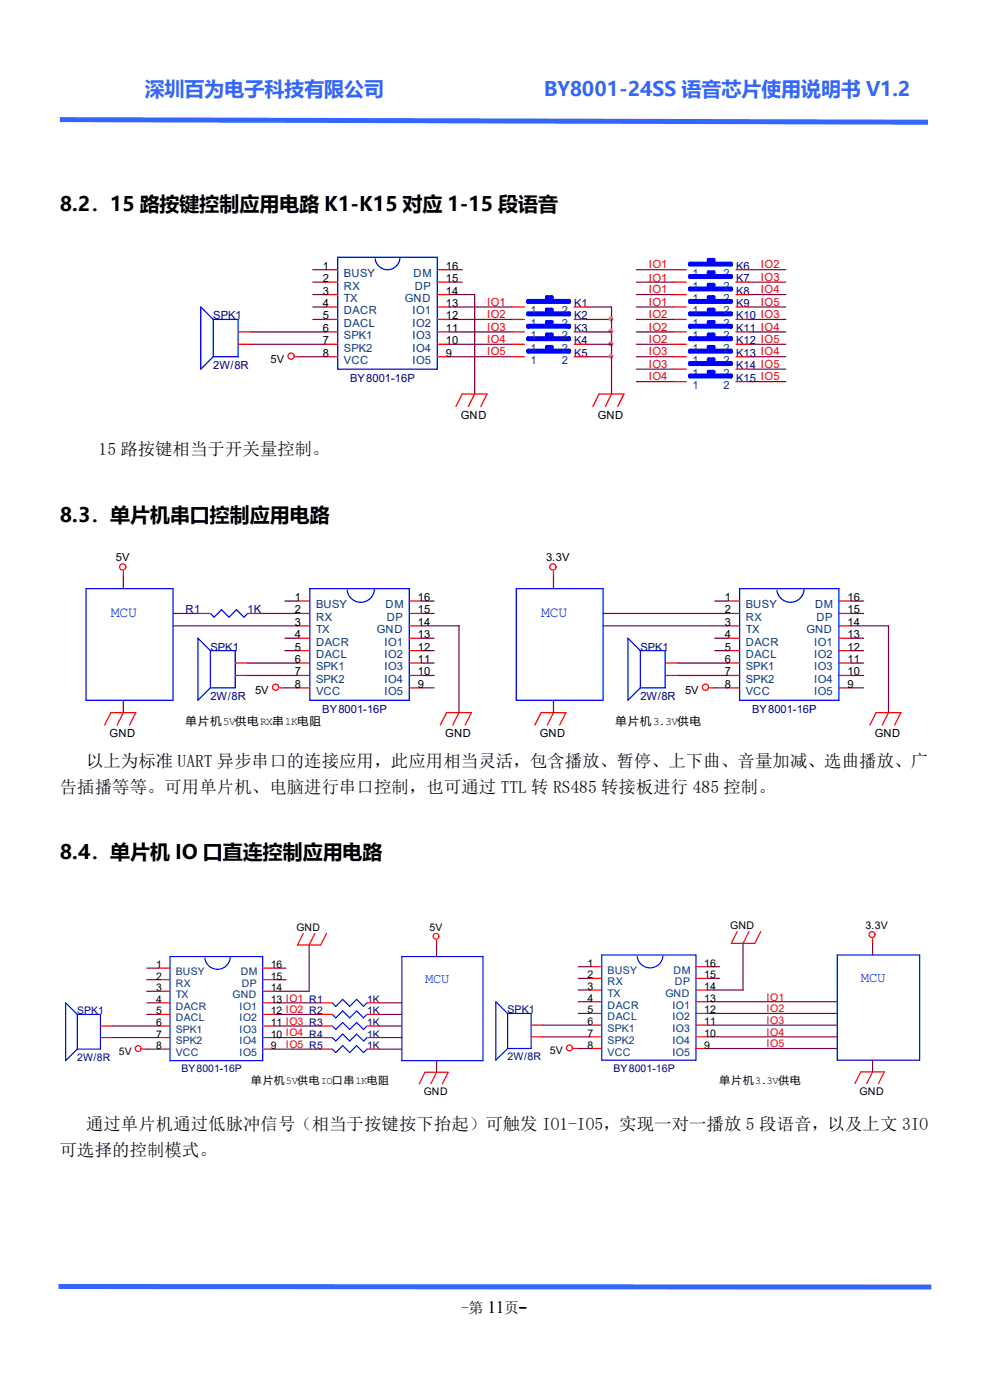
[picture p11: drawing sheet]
<svg xmlns="http://www.w3.org/2000/svg" width="210mm" height="297mm" viewBox="0 0 210 297" stroke-linecap="round" stroke-linejoin="round" font-family="sans-serif">
<g fill="#36f">
<path d="M12.7 24.9l184.2 .5-.1 1.1-184.1-.6z"/>
<path d="M12.4 272.4l185.2 .1v1.1l-185.2-.1z"/>
</g>
<g fill="none" stroke="#00f" stroke-width=".79">
<path d="M146.4 55.9h8.7v.3h-8.7zM146.4 58.5h8.7v.3h-8.7zM150.3 55.9v-.8h1.1v.8M150.3 58.5v-.8h1.1v.8M112 66.4h8.7v.3h-8.7zM112 63.8h8.7v.3h-8.7zM112 69.1h8.7v.3h-8.7zM112 71.7h8.7v.3h-8.7zM112 74.4h8.7v.2h-8.7zM116 66.4v-.7h1.1v.7M116 63.8v-.8h1.1v.8M116 69.1v-.8h1.1v.8"/>
<path d="M116 71.7v-.8h1.1v.8M116 74.4v-.8h1.1v.8M146.4 61.2h8.7v.2h-8.7zM146.4 63.8h8.7v.3h-8.7zM146.4 66.4h8.7v.3h-8.7zM146.4 69.1h8.7v.3h-8.7zM146.4 71.7h8.7v.3h-8.7zM146.4 74.4h8.7v.2h-8.7zM146.4 77h8.7v.3h-8.7zM146.4 79.6h8.7v.3h-8.7zM150.3 61.2v-.8h1.1v.8M150.3 63.8v-.8h1.1v.8"/>
<path d="M150.3 66.4v-.7h1.1v.7M150.3 69.1v-.8h1.1v.8M150.3 71.7v-.8h1.1v.8M150.3 74.4v-.8h1.1v.8M150.3 77v-.8h1.1v.8M150.3 79.6v-.8h1.1v.8"/>
</g>
<g fill="none" stroke="#f00" stroke-width=".26">
<path d="M69 57.2h2.6M69 59.9h2.6M92.8 57.2h2.6M92.8 59.9h2.6M142.9 57.2h2.7M142.9 59.9h2.7M156.1 57.2h2.7M156.1 59.9h2.7M50.5 70.4h2.7M50.5 73h2.7M62.7 75.7h1M69 62.5h2.6"/>
<path d="M69 67.8h2.6M69 75.7h2.6M69 65.1h2.6M69 70.4h2.6M69 73h2.6M92.8 62.5h2.6M92.8 67.8h2.6M92.8 75.7h2.6M92.8 65.1h2.6M92.8 70.4h2.6M92.8 73h2.6M108.6 67.8h2.6"/>
<path d="M108.6 75.7h2.6M108.6 65.1h2.6M108.6 70.4h2.6M108.6 73h2.6M121.8 67.8h2.6M121.8 75.7h2.6M121.8 65.1h2.6M121.8 70.4h2.6M121.8 73h2.6M142.9 62.5h2.7M142.9 67.8h2.7M142.9 75.7h2.7"/>
<path d="M142.9 65.1h2.7M142.9 70.4h2.7M142.9 73h2.7M142.9 78.3h2.7M156.1 62.5h2.7M156.1 67.8h2.7M156.1 75.7h2.7M156.1 65.1h2.7M156.1 70.4h2.7M156.1 73h2.7M156.1 78.3h2.7M96.7 86.2l1.3-2.6h5.3l-1.3 2.6"/>
<path d="M100.7 83.6l-1.3 2.6M125.8 86.2l1.3-2.6h5.3l-1.4 2.6M129.7 83.6l-1.3 2.6M142.9 81h2.7M156.1 81h2.7M26.2 121.2v1M42 130.1h2.6M52.5 130.1h2.7M63.1 130.1h2.6M63.1 127.5h2.6M63.1 132.8h2.6M63.1 135.4h2.6"/>
<path d="M63.1 138h2.6M86.8 130.1h2.7M86.8 127.5h2.7M86.8 132.8h2.7M86.8 135.4h2.7M86.8 138h2.7M117.4 121.2v1M154.3 130.1h2.6M154.3 127.5h2.6M154.3 132.8h2.6M154.3 135.4h2.6M154.3 138h2.6"/>
<path d="M177.9 130.1h2.7M177.9 127.5h2.7M177.9 132.8h2.7M177.9 135.4h2.7M177.9 138h2.7M22.2 153.8l1.3-2.6h5.3l-1.3 2.6M26.2 151.2l-1.4 2.6M49.9 140.7h2.6M49.9 143.3h2.6M59.4 145.9h1M63.1 145.9h2.6M63.1 140.7h2.6"/>
<path d="M63.1 143.3h2.6M86.8 145.9h2.7M86.8 140.7h2.7M86.8 143.3h2.7M93.4 153.8l1.3-2.6h5.3l-1.3 2.6M97.4 151.2l-1.4 2.6M113.5 153.8l1.3-2.6h5.2l-1.3 2.6M117.4 151.2l-1.3 2.6M141.1 140.7h2.6M141.1 143.3h2.6M150.6 145.9h1M154.3 145.9h2.6"/>
<path d="M154.3 140.7h2.6M154.3 143.3h2.6M177.9 145.9h2.7M177.9 140.7h2.7M177.9 143.3h2.7M184.5 153.8l1.3-2.6h5.3l-1.3 2.6M188.5 151.2l-1.3 2.6"/>
<circle cx="61.7" cy="75.5" r=".66"/>
<circle cx="26" cy="120.3" r=".66"/>
<circle cx="117.3" cy="120.3" r=".66"/>
<circle cx="58.5" cy="145.8" r=".66"/>
<circle cx="149.7" cy="145.8" r=".66"/>
</g>
<g fill="none" stroke="#800040" stroke-width=".26">
<path d="M66.4 57.2h2.6M66.4 59.9h2.6M95.4 57.2h2.6M95.4 59.9h2.6M135 57.2h7.9M135 59.9h7.9M158.8 57.2h7.9M158.8 59.9h7.9M53.2 73h15.8M53.2 70.4h15.8M63.7 75.7h5.3M66.4 65.1h2.6"/>
<path d="M66.4 62.5h2.6M66.4 67.8h2.6M95.4 65.1h13.2M95.4 62.5h5.3v21.1M95.4 67.8h13.2M95.4 73h13.2M95.4 70.4h13.2M95.4 75.7h13.2M124.4 65.1h5.3v18.5M124.4 67.8h5.3M124.4 73h5.3M124.4 70.4h5.3"/>
<path d="M124.4 75.7h5.3M135 65.1h7.9M135 62.5h7.9M135 67.8h7.9M135 73h7.9M135 70.4h7.9M135 75.7h7.9M135 78.3h7.9M158.8 65.1h7.9M158.8 62.5h7.9M158.8 67.8h7.9M158.8 73h7.9"/>
<path d="M158.8 70.4h7.9M158.8 75.7h7.9M158.8 78.3h7.9M135 81h7.9M158.8 81h7.9M26.2 122.2v2.7M36.7 132.8h26.4M36.7 130.1h5.3M55.2 130.1h7.9M60.4 127.5h2.7M60.4 135.4h2.7M60.4 138h2.7"/>
<path d="M89.5 132.8h7.9v18.4M89.5 130.1h2.6M89.5 127.5h2.6M89.5 135.4h2.6M89.5 138h2.6M117.4 122.2v2.7M127.9 132.8h26.4M127.9 130.1h26.4M151.6 127.5h2.7M151.6 135.4h2.7M151.6 138h2.7M180.6 132.8h7.9v18.4"/>
<path d="M180.6 130.1h2.6M180.6 127.5h2.6M180.6 135.4h2.6M180.6 138h2.6M26.2 148.6v2.6M52.5 140.7h10.6M52.5 143.3h10.6M60.4 145.9h2.7M89.5 140.7h2.6M89.5 145.9h2.6M89.5 143.3h2.6M117.4 148.6v2.6"/>
<path d="M143.7 140.7h10.6M143.7 143.3h10.6M151.6 145.9h2.7M180.6 140.7h2.6M180.6 145.9h2.6M180.6 143.3h2.6"/>
</g>
<g fill="#f0f" stroke="#f0f" stroke-width=".26">
<circle cx="129.6" cy="72.9" r=".4"/>
<circle cx="129.6" cy="75.5" r=".4"/>
<circle cx="129.6" cy="67.6" r=".4"/>
<circle cx="129.6" cy="70.3" r=".4"/>
</g>
<g fill="none" stroke="#00f" stroke-width=".26">
<path d="M71.6 54.6h21.2v23.7h-21.2zM84.8 54.8a2.64 2.64 0 0 1-2.6 2.4 2.64 2.64 0 0 1-2.6-2.3M45.2 67.8h5.3v7.9h-5.3M45.2 67.8v7.9M45.2 67.8l-2.6-2.7v13.2l2.6-2.6M18.3 124.9h18.4v23.7h-18.4zM44.6 130.1l.8 .8 1.6-1.5 1.6 1.5 1.6-1.5 1.5 1.5 .8-.8M44.6 138h5.3v7.9h-5.3M44.6 138v7.9M44.6 138l-2.6-2.6v13.2l2.6-2.7M65.7 124.9h21.1v23.7h-21.1zM79.4 125.1a2.9 2.9 0 0 1-2.8 2.7 2.9 2.9 0 0 1-2.9-2.6"/>
<path d="M109.5 124.9h18.4v23.7h-18.4zM135.8 138h5.3v7.9h-5.3M135.8 138v7.9M135.8 138l-2.6-2.6v13.2l2.6-2.7M156.9 124.9h21v23.7h-21zM170.6 125.1a2.9 2.9 0 0 1-2.8 2.7 2.9 2.9 0 0 1-3-2.6"/>
</g>
<g fill="none" stroke="#800040" stroke-width=".25">
<path d="M23.8 217.7h9.8M31.1 212.7h2.5M31.1 215.2h2.5M31.1 210.3h2.5M31.1 205.4h2.5M31.1 207.8h2.5M58.2 212.7h9.8M58.2 215.2h9.8M58.2 217.7h9.8M58.2 205.4h2.4M58.2 207.8h2.4M65.6 200.5v9.8h-7.4"/>
<path d="M80.3 212.7h4.9M80.3 215.2h4.9M80.3 217.7h4.9M92.6 200.5v2.4M115.2 220h10M115.2 217.5h10M122.7 207.6h2.5M122.7 215h2.5M122.7 210h2.5M122.7 212.5h2.5M122.7 205.1h2.5M150.1 207.6h2.5"/>
<path d="M150.1 215h27.5M150.1 220h27.5M150.1 212.5h27.5M150.1 217.5h27.5M150.1 205.1h2.5M157.6 200.1v9.9h-7.5M185.1 200.1v2.5M23.8 220.1h9.8M31.1 222.6h2.5M58.2 220.1h9.8M58.2 222.6h9.8M80.3 220.1h4.9"/>
<path d="M80.3 222.6h4.9M92.6 225v2.5M122.7 222.4h2.5M150.1 222.4h27.5M185.1 224.9v2.5"/>
</g>
<g fill="none" stroke="#00f" stroke-width=".25">
<path d="M16.4 215.2h4.9v7.4h-4.9M16.4 215.2v7.4M16.4 215.2l-2.5-2.5v12.3l2.5-2.4M36.1 202.9h19.6v22.1h-19.6zM48.8 203.1a2.71 2.71 0 0 1-2.6 2.5 2.71 2.71 0 0 1-2.7-2.3M70.5 215.2l.7 .7 1.5-1.4 1.5 1.4 1.4-1.4 1.5 1.4 .8-.7M70.5 212.7l.7 .8 1.5-1.5 1.5 1.5 1.4-1.5 1.5 1.5 .8-.8M70.5 217.7l.7 .7 1.5-1.5 1.5 1.5 1.4-1.5 1.5 1.5 .8-.7M85.2 202.9h17.3v22.1h-17.3zM107.7 215h5v7.4h-5M107.7 215v7.4M107.7 215l-2.5-2.5v12.4l2.5-2.5"/>
<path d="M127.7 202.6h19.9v22.3h-19.9zM140.6 202.8a2.75 2.75 0 0 1-2.6 2.5 2.75 2.75 0 0 1-2.8-2.4M177.6 202.6h17.5v22.3h-17.5zM70.5 220.1l.7 .7 1.5-1.4 1.5 1.4 1.4-1.4 1.5 1.4 .8-.7M70.5 222.6l.7 .7 1.5-1.5 1.5 1.5 1.4-1.5 1.5 1.5 .8-.7"/>
</g>
<g fill="none" stroke="#f00" stroke-width=".25">
<path d="M64.3 198l-1.2 2.5h4.9l1.3-2.5M66.8 198l-1.2 2.5M92.6 199.5v1M156.4 197.6l-1.3 2.5h5l1.3-2.5M158.9 197.6l-1.3 2.5M185.1 199.1v1M21.3 217.7h2.5M33.6 217.7h2.5M33.6 215.2h2.5M33.6 212.7h2.5M33.6 205.4h2.5M33.6 207.8h2.5"/>
<path d="M33.6 210.3h2.5M55.7 217.7h2.5M55.7 215.2h2.5M55.7 212.7h2.5M55.7 205.4h2.5M55.7 207.8h2.5M55.7 210.3h2.5M68 217.7h2.5M68 215.2h2.5M68 212.7h2.5M77.9 217.7h2.4M77.9 215.2h2.4"/>
<path d="M77.9 212.7h2.4M112.7 217.5h2.5M112.7 220h2.5M125.2 217.5h2.5M125.2 220h2.5M125.2 205.1h2.5M125.2 207.6h2.5M125.2 210h2.5M125.2 212.5h2.5M125.2 215h2.5M147.6 217.5h2.5M147.6 220h2.5"/>
<path d="M147.6 205.1h2.5M147.6 207.6h2.5M147.6 210h2.5M147.6 212.5h2.5M147.6 215h2.5M21.3 220.1h2.5M30.2 222.6h.9M33.6 220.1h2.5M33.6 222.6h2.5M55.7 220.1h2.5M55.7 222.6h2.5M68 220.1h2.5"/>
<path d="M68 222.6h2.5M77.9 220.1h2.4M77.9 222.6h2.4M88.9 229.9l1.3-2.4h4.9l-1.3 2.4M92.6 227.5l-1.2 2.4M121.7 222.4h1M125.2 222.4h2.5M147.6 222.4h2.5M181.4 229.9l1.2-2.5h5l-1.3 2.5M185.1 227.4l-1.2 2.5"/>
<circle cx="92.5" cy="198.6" r=".61"/>
<circle cx="185" cy="198.3" r=".62"/>
<circle cx="29.3" cy="222.4" r=".61"/>
<circle cx="120.8" cy="222.3" r=".62"/>
</g>
<g font-size="4.2" fill="#36f">
<text x="30.7" y="20.3">深圳百为电子科技有限公司</text>
<text x="115.4" y="20.3">BY8001-24SS 语音芯片使用说明书 V1.2</text>
</g>
<g font-size="4.2">
<text x="12.7" y="44.7">8.2．15 路按键控制应用电路 K1-K15 对应 1-15 段语音</text>
<text x="12.7" y="110.8">8.3．单片机串口控制应用电路</text>
<text x="12.7" y="182.3">8.4．单片机 IO 口直连控制应用电路</text>
</g>
<g font-size="3.7">
<text x="20.9" y="96.6">15 路按键相当于开关量控制。</text>
<text x="18.2" y="162.7">以上为标准 UART 异步串口的连接应用，此应用相当灵活，包含播放、暂停、上下曲、音量加减、选曲播放、广</text>
<text x="12.7" y="168.2">告插播等等。可用单片机、电脑进行串口控制，也可通过 TTL 转 RS485 转接板进行 485 控制。</text>
<text x="18.2" y="239.7">通过单片机通过低脉冲信号（相当于按键按下抬起）可触发 IO1-IO5，实现一对一播放 5 段语音，以及上文 3IO</text>
<text x="12.7" y="245.2">可选择的控制模式。</text>
<text x="103.4" y="278.6">11</text>
</g>
<g font-size="3.2" fill="#00f">
<text x="23.5" y="130.9">MCU</text>
<text x="114.8" y="130.9">MCU</text>
</g>
<g font-size="3.2">
<text x="97.8" y="278.6">-第</text>
<text x="106.9" y="278.6">页-</text>
</g>
<text font-size="3" fill="#00f" x="182.6" y="208.3">MCU</text>
<text font-size="2.9" fill="#00f" x="90.2" y="208.6">MCU</text>
<g font-size="2.4">
<text x="68.5" y="57.2">1</text>
<text x="68.5" y="59.9">2</text>
<text x="94.6" y="59.9">15</text>
<text x="94.6" y="57.2">16</text>
<text x="68.5" y="62.5">3</text>
<text x="68.5" y="65.1">4</text>
<text x="94.6" y="65.1">13</text>
<text x="94.6" y="62.5">14</text>
<text x="68.5" y="67.8">5</text>
<text x="68.5" y="70.4">6</text>
<text x="94.6" y="70.4">11</text>
<text x="94.6" y="67.8">12</text>
<text x="57.4" y="77">5V</text>
<text x="68.5" y="73">7</text>
<text x="68.5" y="75.7">8</text>
<text x="94.6" y="75.7">9</text>
<text x="94.6" y="73">10</text>
<text x="97.8" y="88.9">GND</text>
<text x="126.8" y="88.9">GND</text>
<text x="24.6" y="119.1">5V</text>
<text x="115.8" y="119.1">3.3V</text>
<text x="62.6" y="127.5">1</text>
<text x="62.6" y="130.1">2</text>
<text x="88.7" y="130.1">15</text>
<text x="88.7" y="127.5">16</text>
<text x="153.7" y="127.5">1</text>
<text x="153.7" y="130.1">2</text>
<text x="179.8" y="130.1">15</text>
<text x="179.8" y="127.5">16</text>
<text x="62.6" y="132.8">3</text>
<text x="62.6" y="135.4">4</text>
<text x="88.7" y="135.4">13</text>
<text x="88.7" y="132.8">14</text>
<text x="153.7" y="132.8">3</text>
<text x="153.7" y="135.4">4</text>
<text x="179.8" y="135.4">13</text>
<text x="179.8" y="132.8">14</text>
<text x="62.6" y="138">5</text>
<text x="62.6" y="140.7">6</text>
<text x="62.6" y="143.3">7</text>
<text x="88.7" y="143.3">10</text>
<text x="88.7" y="140.7">11</text>
<text x="88.7" y="138">12</text>
<text x="153.7" y="138">5</text>
<text x="153.7" y="140.7">6</text>
<text x="153.7" y="143.3">7</text>
<text x="179.8" y="143.3">10</text>
<text x="179.8" y="140.7">11</text>
<text x="179.8" y="138">12</text>
<text x="54.1" y="147.2">5V</text>
<text x="62.6" y="145.9">8</text>
<text x="88.7" y="145.9">9</text>
<text x="145.3" y="147.2">5V</text>
<text x="153.7" y="145.9">8</text>
<text x="179.8" y="145.9">9</text>
<text x="39.3" y="153.8">单片机5V供电RX串1K电阻</text>
<text x="130.6" y="153.8">单片机3.3V供电</text>
<text x="23.3" y="156.4">GND</text>
<text x="94.5" y="156.4">GND</text>
<text x="114.5" y="156.4">GND</text>
<text x="185.6" y="156.4">GND</text>
</g>
<g font-size="2.4" fill="#004080">
<text x="73" y="58.8">BUSY</text>
<text x="87.7" y="58.8">DM</text>
<text x="146.9" y="58.8">1</text>
<text x="153.5" y="58.8">2</text>
<text x="73" y="61.4">RX</text>
<text x="73" y="64.1">TX</text>
<text x="85.9" y="64.1">GND</text>
<text x="88" y="61.4">DP</text>
<text x="146.9" y="64.1">1</text>
<text x="146.9" y="61.4">1</text>
<text x="153.5" y="64.1">2</text>
<text x="153.5" y="61.4">2</text>
<text x="73" y="66.7">DACR</text>
<text x="73" y="69.4">DACL</text>
<text x="73" y="72">SPK1</text>
<text x="87.5" y="72">IO3</text>
<text x="87.5" y="69.4">IO2</text>
<text x="87.5" y="66.7">IO1</text>
<text x="112.6" y="69.4">1</text>
<text x="112.6" y="66.7">1</text>
<text x="112.6" y="72">1</text>
<text x="119.2" y="69.4">2</text>
<text x="119.2" y="66.7">2</text>
<text x="119.2" y="72">2</text>
<text x="146.9" y="69.4">1</text>
<text x="146.9" y="66.7">1</text>
<text x="146.9" y="72">1</text>
<text x="153.5" y="69.4">2</text>
<text x="153.5" y="66.7">2</text>
<text x="153.5" y="72">2</text>
<text x="73" y="74.6">SPK2</text>
<text x="73" y="77.3">VCC</text>
<text x="87.5" y="77.3">IO5</text>
<text x="87.5" y="74.6">IO4</text>
<text x="112.6" y="77.3">1</text>
<text x="112.6" y="74.6">1</text>
<text x="119.2" y="77.3">2</text>
<text x="119.2" y="74.6">2</text>
<text x="146.9" y="77.3">1</text>
<text x="146.9" y="74.6">1</text>
<text x="153.5" y="77.3">2</text>
<text x="153.5" y="74.6">2</text>
<text x="146.9" y="79.9">1</text>
<text x="146.9" y="82.5">1</text>
<text x="153.5" y="79.9">2</text>
<text x="153.5" y="82.5">2</text>
<text x="67" y="129.1">BUSY</text>
<text x="67" y="131.7">RX</text>
<text x="81.8" y="129.1">DM</text>
<text x="82.1" y="131.7">DP</text>
<text x="158.2" y="129.1">BUSY</text>
<text x="158.2" y="131.7">RX</text>
<text x="172.9" y="129.1">DM</text>
<text x="173.2" y="131.7">DP</text>
<text x="67" y="134.4">TX</text>
<text x="67" y="137">DACR</text>
<text x="80" y="134.4">GND</text>
<text x="81.5" y="137">IO1</text>
<text x="158.2" y="134.4">TX</text>
<text x="158.2" y="137">DACR</text>
<text x="171.1" y="134.4">GND</text>
<text x="172.7" y="137">IO1</text>
<text x="67" y="139.6">DACL</text>
<text x="67" y="142.2">SPK1</text>
<text x="81.5" y="142.2">IO3</text>
<text x="81.5" y="139.6">IO2</text>
<text x="158.2" y="139.6">DACL</text>
<text x="158.2" y="142.2">SPK1</text>
<text x="172.7" y="142.2">IO3</text>
<text x="172.7" y="139.6">IO2</text>
<text x="67" y="144.9">SPK2</text>
<text x="67" y="147.5">VCC</text>
<text x="81.5" y="147.5">IO5</text>
<text x="81.5" y="144.9">IO4</text>
<text x="158.2" y="144.9">SPK2</text>
<text x="158.2" y="147.5">VCC</text>
<text x="172.7" y="147.5">IO5</text>
<text x="172.7" y="144.9">IO4</text>
</g>
<g font-size="2.4" fill="#f00">
<text x="137.6" y="59.9">IO1</text>
<text x="137.6" y="57">IO1</text>
<text x="161.4" y="59.6">IO3</text>
<text x="161.4" y="57">IO2</text>
<text x="103.3" y="64.9">IO1</text>
<text x="137.6" y="62.2">IO1</text>
<text x="137.6" y="64.9">IO1</text>
<text x="161.4" y="62.2">IO4</text>
<text x="161.4" y="64.9">IO5</text>
<text x="103.3" y="70.1">IO3</text>
<text x="103.3" y="67.5">IO2</text>
<text x="137.6" y="67.5">IO2</text>
<text x="137.6" y="70.1">IO2</text>
<text x="103.3" y="75.4">IO5</text>
<text x="103.3" y="72.8">IO4</text>
<text x="137.6" y="75.4">IO3</text>
<text x="137.6" y="72.8">IO2</text>
<text x="137.6" y="78.1">IO3</text>
<text x="137.6" y="80.7">IO4</text>
</g>
<g font-size="2.4" fill="#000080">
<text x="156.1" y="57.2">K6</text>
<text x="156.1" y="59.9">K7</text>
<text x="121.8" y="65.1">K1</text>
<text x="156.1" y="62.5">K8</text>
<text x="156.1" y="65.1">K9</text>
<text x="45.2" y="67.8">SPK1</text>
<text x="121.8" y="67.8">K2</text>
<text x="121.8" y="70.4">K3</text>
<text x="156.1" y="67.8">K10 IO3</text>
<text x="156.1" y="70.4">K11 IO4</text>
<text x="121.8" y="75.7">K5</text>
<text x="121.8" y="73">K4</text>
<text x="156.1" y="75.7">K13 IO4</text>
<text x="156.1" y="73">K12 IO5</text>
<text x="45.2" y="78.3">2W/8R</text>
<text x="74.3" y="81">BY8001-16P</text>
<text x="156.1" y="78.3">K14 IO5</text>
<text x="156.1" y="81">K15 IO5</text>
<text x="39.3" y="130.1">R1</text>
<text x="52.5" y="130.1">1K</text>
<text x="44.6" y="138">SPK1</text>
<text x="135.8" y="138">SPK1</text>
<text x="44.6" y="148.6">2W/8R</text>
<text x="135.8" y="148.6">2W/8R</text>
<text x="68.4" y="151.2">BY8001-16P</text>
<text x="159.5" y="151.2">BY8001-16P</text>
</g>
<g font-size="2.2">
<text x="62.9" y="197.5">GND</text>
<text x="91.1" y="197.5">5V</text>
<text x="154.9" y="197.1">GND</text>
<text x="183.6" y="197.1">3.3V</text>
<text x="33.1" y="205.4">1</text>
<text x="33.1" y="207.8">2</text>
<text x="57.5" y="207.8">15</text>
<text x="57.5" y="205.4">16</text>
<text x="124.7" y="205.1">1</text>
<text x="124.7" y="207.6">2</text>
<text x="149.4" y="207.6">15</text>
<text x="149.4" y="205.1">16</text>
<text x="33.1" y="210.3">3</text>
<text x="33.1" y="212.7">4</text>
<text x="33.1" y="215.2">5</text>
<text x="57.5" y="215.2">12 IO2 R2</text>
<text x="57.5" y="212.7">13 IO1 R1</text>
<text x="57.5" y="210.3">14</text>
<text x="124.7" y="210">3</text>
<text x="124.7" y="212.5">4</text>
<text x="124.7" y="215">5</text>
<text x="149.4" y="215">12</text>
<text x="149.4" y="212.5">13</text>
<text x="149.4" y="210">14</text>
<text x="33.1" y="217.7">6</text>
<text x="33.1" y="220.1">7</text>
<text x="57.5" y="220.1">10 IO4 R4</text>
<text x="57.5" y="217.7">11 IO3 R3</text>
<text x="124.7" y="217.5">6</text>
<text x="124.7" y="220">7</text>
<text x="149.4" y="220">10</text>
<text x="149.4" y="217.5">11</text>
<text x="25.2" y="223.8">5V</text>
<text x="33.1" y="222.6">8</text>
<text x="57.5" y="222.6">9</text>
<text x="116.7" y="223.7">5V</text>
<text x="124.7" y="222.4">8</text>
<text x="149.4" y="222.4">9</text>
<text x="53.3" y="229.9">单片机5V供电IO口串1K电阻</text>
<text x="89.9" y="232.4">GND</text>
<text x="152.6" y="229.9">单片机3.3V供电</text>
<text x="182.4" y="232.4">GND</text>
</g>
<g font-size="2.2" fill="#004080">
<text x="37.3" y="206.9">BUSY</text>
<text x="37.3" y="209.3">RX</text>
<text x="51.1" y="206.9">DM</text>
<text x="51.3" y="209.3">DP</text>
<text x="128.9" y="206.6">BUSY</text>
<text x="128.9" y="209">RX</text>
<text x="142.9" y="206.6">DM</text>
<text x="143.1" y="209">DP</text>
<text x="37.3" y="211.8">TX</text>
<text x="37.3" y="214.2">DACR</text>
<text x="49.3" y="211.8">GND</text>
<text x="50.8" y="214.2">IO1</text>
<text x="128.9" y="211.5">TX</text>
<text x="128.9" y="214">DACR</text>
<text x="141.1" y="211.5">GND</text>
<text x="142.6" y="214">IO1</text>
<text x="37.3" y="216.7">DACL</text>
<text x="37.3" y="219.1">SPK1</text>
<text x="37.3" y="221.6">SPK2</text>
<text x="50.8" y="221.6">IO4</text>
<text x="50.8" y="219.1">IO3</text>
<text x="50.8" y="216.7">IO2</text>
<text x="128.9" y="216.5">DACL</text>
<text x="128.9" y="219">SPK1</text>
<text x="128.9" y="221.4">SPK2</text>
<text x="142.6" y="221.4">IO4</text>
<text x="142.6" y="219">IO3</text>
<text x="142.6" y="216.5">IO2</text>
<text x="37.3" y="224">VCC</text>
<text x="50.8" y="224">IO5</text>
<text x="128.9" y="223.9">VCC</text>
<text x="142.6" y="223.9">IO5</text>
</g>
<g font-size="2.2" fill="#000080">
<text x="16.4" y="215.2">SPK1</text>
<text x="77.9" y="215.2">1K</text>
<text x="77.9" y="212.7">1K</text>
<text x="107.7" y="215">SPK1</text>
<text x="77.9" y="220.1">1K</text>
<text x="77.9" y="217.7">1K</text>
<text x="16.4" y="225">2W/8R</text>
<text x="38.5" y="227.5">BY8001-16P</text>
<text x="77.9" y="222.6">1K</text>
<text x="107.7" y="224.9">2W/8R</text>
<text x="130.2" y="227.4">BY8001-16P</text>
</g>
<g font-size="2.2" fill="#f00">
<text x="162.6" y="214.7">IO2</text>
<text x="162.6" y="212.3">IO1</text>
<text x="162.6" y="217.2">IO3</text>
<text x="162.6" y="219.7">IO4</text>
<text x="60.6" y="222.3">IO5 R5</text>
<text x="162.6" y="222.2">IO5</text>
</g>
</svg>
